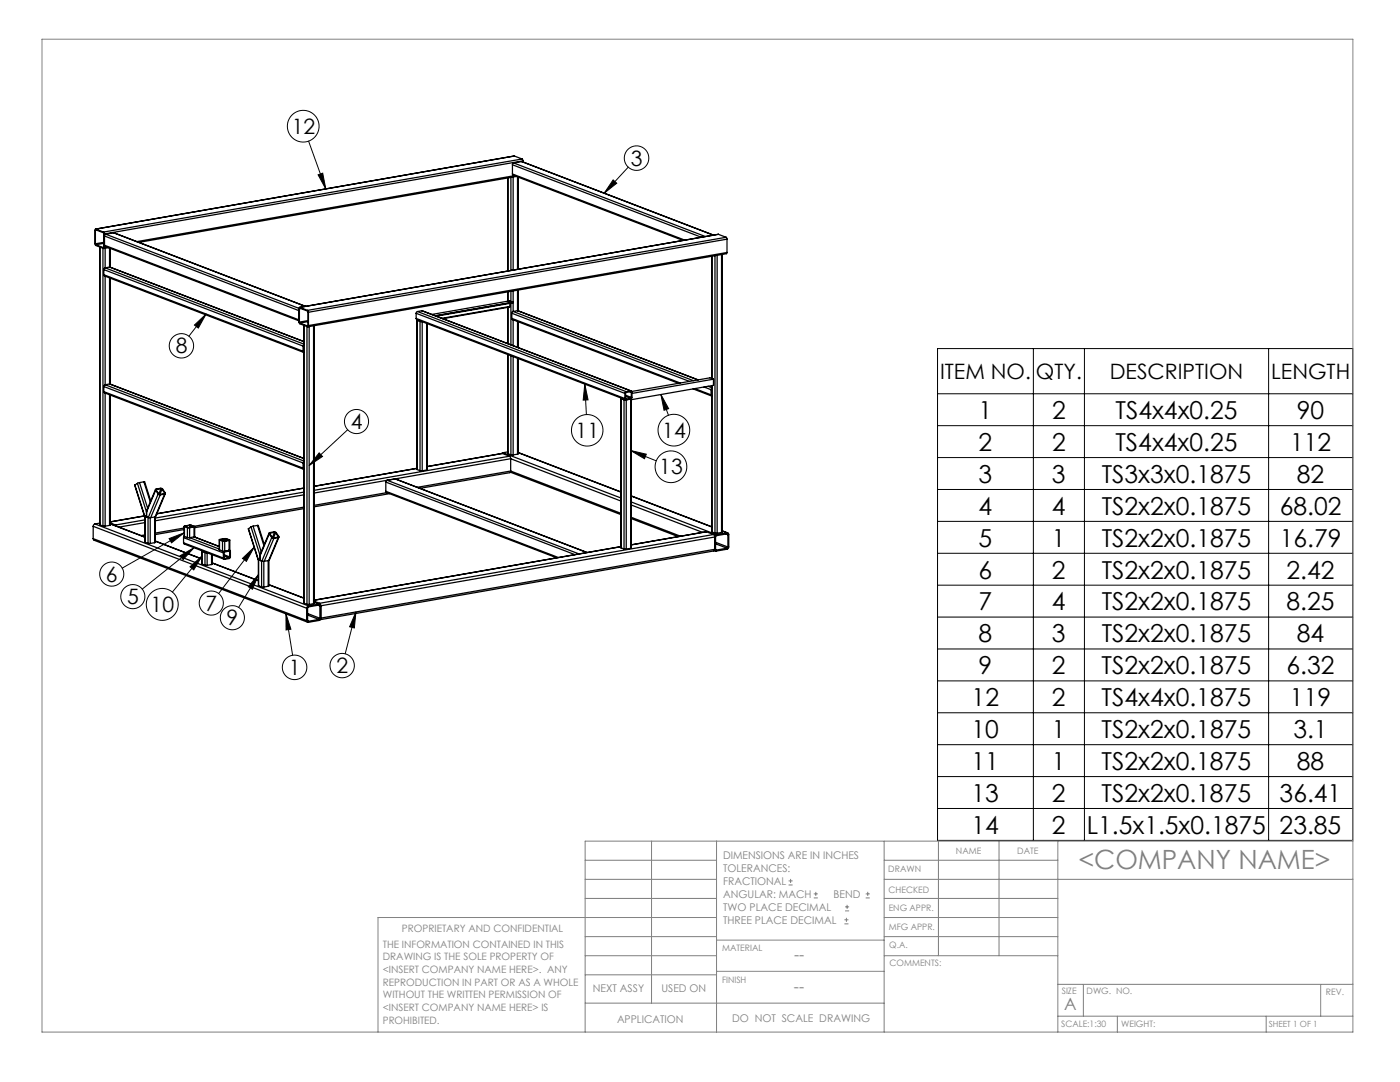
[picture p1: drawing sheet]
<svg xmlns="http://www.w3.org/2000/svg" width="279mm" height="216mm" viewBox="0 0 279 216" stroke-linecap="round" stroke-linejoin="round" font-family="sans-serif">
<g fill="none" stroke="#808080" stroke-width=".2">
<path d="M8.4 7.8h261.6v198.1h-261.6zM116.8 171.7h26.2M116.8 175.5h26.2M116.8 179.3h26.2M130 167.8v32.4M143 167.8v38.1M157.4 176.6h.8M157.4 175.8h.8M157.8 175.4v.8M162.4 179.2h.8M162.4 178.4h.8M162.8 178v.8"/>
<path d="M172.8 179.2h.8M172.8 178.4h.8M173.2 178v.8M176.5 167.8v38.1M176.5 171.7h34.6M176.5 175.5h93.5M176.5 179.3h34.6M187.3 167.8v22.9M199.4 167.8v22.9M211.1 167.8v38.1M270 167.8h-153.2v38.1M116.8 190.7h26.2"/>
<path d="M116.8 186.9h26.2M116.8 194.5h26.2M143 193.8h33.5M143 187.6h33.5M143 183.1h-67.6v22.8M168.5 184.3h.8M168.5 183.5h.8M168.7 181.8h.8M168.7 181h.8M168.9 183.1v.8M169.1 180.5v.9M176.5 190.7h34.6"/>
<path d="M176.5 183.1h34.6M176.5 186.9h34.6M211.1 196.4h58.9M216.2 196.4v6.4M263.6 196.4v6.4M116.8 200.2h59.7M211.1 202.8h58.9M223 202.8v3.1M252.7 202.8v3.1"/>
</g>
<g fill="none" stroke="#000" stroke-width=".2">
<path d="M61.6 28.2l3.4 9.5M63.5 34.9l.9-.3 .6 3.1zM122.4 35.9l.7 .7-2.5 2zM125.4 33.4l-4.8 5.2M38.8 64.9l2.3-2.2-1.5 2.8zM41.1 62.7l-3.4 4.4M116.7 76.6l.7 3.2h-1zM116.7 76.6l.3 6.1M131.9 78.7l1.5 2.8-.9 .4zM131.9 78.7l1.5 4.2M187.1 69.6h82.9v98.1h-82.9zM187.1 78.6h82.9"/>
<path d="M206.2 69.6v98.1M216.4 69.6v98.1M253.2 69.6v98.1M63.7 90.4l.7 .7-2.7 1.8zM69.4 85.7l-7.7 7.2M125.9 89.9l3.1 .7-.4 .9zM125.9 89.9l5.1 2.1M187.1 84.9h82.9M187.1 91.3h82.9M187.1 97.7h82.9M33.8 107.5l3-1.2-2.6 2zM35.9 110.9l2.8-1.6-2.2 2.4z"/>
<path d="M36.8 106.3l-12.4 7.1M37.9 113.1l2.4-2.1-1.6 2.7zM38.7 109.3l-10.3 8.3M40.3 111l-5.9 7.1M48.4 111.4l2.3-2.2-1.5 2.8zM50.7 109.2l-7.1 9.2M51.6 114.6l-1.2 3-.8-.5zM51.6 114.6l-4 6.6M187.1 104h82.9M187.1 110.4h82.9M187.1 116.8h82.9M57.1 122.5l1 3-1 .2z"/>
<path d="M57.1 122.5l1.3 8.2M71 122.1l-.3 3.2-.9-.2zM71 122.1l-2.1 8.4M187.1 123.1h82.9M187.1 129.5h82.9M187.1 135.9h82.9M187.1 142.2h82.9M187.1 148.6h82.9M187.1 155h82.9M187.1 161.3h82.9"/>
<circle cx="60.5" cy="25.2" r="3.2"/>
<circle cx="127" cy="31.6" r="2.45"/>
<circle cx="36.2" cy="69" r="2.43"/>
<circle cx="71.1" cy="84.1" r="2.41"/>
<circle cx="117.2" cy="85.9" r="3.1"/>
<circle cx="133.9" cy="93.1" r="3.2"/>
<circle cx="134.5" cy="85.8" r="3.2"/>
<circle cx="22.3" cy="114.6" r="2.41"/>
<circle cx="26.5" cy="119.1" r="2.41"/>
<circle cx="32.4" cy="120.6" r="3.2"/>
<circle cx="42.2" cy="120.3" r="2.41"/>
<circle cx="46.4" cy="123.3" r="2.41"/>
<circle cx="58.8" cy="133.2" r="2.45"/>
<circle cx="68.3" cy="132.8" r="2.43"/>
</g>
<path d="M63.5 34.9l.9-.3 .6 3.1zM122.4 35.9l.7 .7-2.5 2zM131.9 78.7l1.5 2.8-.9 .4zM116.7 76.6l.7 3.2h-1zM71 122.1l-.3 3.2-.9-.2zM125.9 89.9l3.1 .7-.4 .9zM63.7 90.4l.7 .7-2.7 1.8zM57.1 122.5l1 3-1 .2zM51.6 114.6l-1.2 3-.8-.5zM48.4 111.4l2.3-2.2-1.5 2.8zM37.9 113.1l2.4-2.1-1.6 2.7zM35.9 110.9l2.8-1.6-2.2 2.4zM33.8 107.5l3-1.2-2.6 2zM38.8 64.9l2.3-2.2-1.5 2.8z" fill="#000"/>
<g fill="none" stroke="#000" stroke-width=".25">
<path d="M101.3 35.5v18.6M101.4 35.5v18.6M102 35.4v18.6M102.3 34.7l.1 .3 33.9 13M102.3 32.9v1.8M102.3 32.9l37.7 14.4M102.3 34.7l34.4 13.2M102.4 35.3v18.6M102.5 32.5l-.2 .4M102.5 32.5l38.3 14.7M102.6 31.1h.1M102.7 35.1l-75.4 13.1"/>
<path d="M102.7 31.1l-83.6 14.6M102.7 31.1l1.5 .6M103.1 35.2l-75.4 13.2M103.3 35.3v18.4M103.4 35.4v18.3M104.1 32.2l38.3 14.7M104.1 32.2l-1.6 .3M104.1 32.2l38.2 14.7M104.2 31.7l.2 .4M104.2 31.7l-83.5 14.6M104.4 32.1l-83.6 14.6M104.4 32.1v.2"/>
<path d="M19 46l.1-.1 1.6 .6v2.9M19 48.6l.1 .2M19 46v2.6M19.1 48.8l1.6 .6M19.3 45.9l-.3 .1M19.9 49.3l.1 55.4M20 49.3v55.4M20.5 49.5v55.5M20.7 46.3l.1 .4M20.7 46.3l-1.7-.5v2.9l.1 .3 1.6 .6 .1-.3M20.7 49.4h.1M20.7 54.8l.2 .3 39.7 15.2-.1-.2"/>
<path d="M20.7 53.8v1M20.7 53.8l39.8 15.3M20.7 54.8l39.8 15.3M20.8 48.5l-1.7 .3M20.8 48.3l-1.8 .3M20.8 46.7v2.6M21 53.4l-.3 .4M21 49.5v3.9M21 55.1v21.7M21 53.4l39.6 15.3M21.1 46.7l-.3 .4 38.9 14.9M21.1 46.7l38.6 14.8"/>
<path d="M21.2 49.3h-.4M21.6 49.4l-.9 .2M21.9 53.3h.1M21.9 53.3l38.7 14.9M21.9 53.3l-.9 .1M21.9 49.5v3.8M21.9 55.5v21.1M22 49.6v3.7M22 55.5v21.1M22.7 46.5l38.3 14.6M22.7 46.5l-1.6 .2M22.7 46.5l38.2 14.6"/>
<path d="M101.3 58.2v1.9M101.4 58.2v1.9M102 58.1v2.1M102.4 58.1v4.1M103.3 57.9v4.1M103.4 57.9v4.1M142 51.1v24.4M142.1 51.1v24.5M142.7 51v55.4M143.1 50.9v55.5M143.4 46.8l-83.6 14.5M143.4 46.8l1.5 .5"/>
<path d="M144 50.8v55.4M144.1 50.8v55.4h-.1M144.9 47.3l.2 .4M144.9 47.3l-83.5 14.6M145.1 50.4l-.1 .2-83.6 14.6M145.1 47.7l-83.5 14.6M145.1 47.7v2.7M145.1 50.4l-83.5 14.6M20.7 78.1l.2 .3 39.7 15.2-.1-.2M20.7 77.1l39.8 15.3M20.7 78.1l39.8 15.3M20.7 77.1v1"/>
<path d="M21 76.8l-.3 .3M21 78.4v26.6M21 76.8l39.6 15.2M21.9 76.6l38.7 14.9M21.9 76.6l-.9 .2M21.9 78.8v26M22 78.8v26h-.1M59.7 63.8l-38.9-14.9 .2 .3 38.7 14.8M59.8 61.6v-.1l1.6 .7v2.8M59.8 64.3v.2M59.8 61.6v2.7M59.8 61.3l-.1 .3v2.9l1.7 .7 .2-.2"/>
<path d="M59.8 61.3l1.6 .6M59.8 64.5l1.6 .5M60 61.6h-.2M60.5 69.1v1M60.6 64.9l.1 55.5M60.6 68.8l-.1 .3M60.7 64.9v55.5M61.3 65.2v55.4M61.4 61.9l.2 .4M61.4 65h.1M61.5 64.2l-1.7 .3M61.5 64l-1.7 .3"/>
<path d="M61.6 62.3v2.7M61.7 65.2v55.4M62.6 65v55.5M62.7 65v55.4l-.1 .1M83.1 63.5l.1 .3 41.7 16M83.1 62.5l41.6 16M83.1 63.5l41.6 16M83.1 62.5v1M83.2 63.9v29.8M83.2 63.9l.6 .2M83.3 63.8l-.1 .1M83.3 62.2l-.2 .3"/>
<path d="M83.3 62.2l41.7 15.9M83.4 63.8l.7 .3M83.4 63.9h.1M83.8 64.1l.4 .1M83.8 64.1v29.8M84.2 62l41.8 16M84.2 62l41.7 16M84.2 62l-.9 .2M84.3 64.2v29.7M85.1 64.5v29.3M85.3 64.6v29.1l-.2 .1M101.3 70.7l.1 19.8"/>
<path d="M101.3 61.3v7.2M101.4 61.3v7.3M101.4 70.8v19.7M101.8 61.1l-.1 .2-13.3 2.3M101.8 60.5v.6M101.8 61.1l-13.6 2.4M102 60.5v8.3M102 71v19.8M102.1 63.5l.2 .3 33.1 12.7M102.1 62.5v1M102.1 62.5l35.5 13.6M102.1 63.5l33.7 12.9"/>
<path d="M102.4 60.3l-.1 .1-15.2 2.7M102.4 60.3l-.7-.3-15.5 2.7M102.4 60.3l-15.5 2.7M102.4 60.3h.1M102.4 62.2l-.3 .3M102.4 63.8v5.2M102.4 71.2v19.6M102.4 62.2l36 13.8M103.3 62l36 13.8M103.3 62l-.9 .2M103.3 64.2v5.1M103.3 71.5v19.1"/>
<path d="M103.4 71.5v19.1h-.1M103.4 64.2v5.2M123.9 79.5v29.8M123.9 79.5l.6 .3M124 79.4l-.1 .1M124.1 79.5h.1M124.5 79.8h.5M124.5 79.8v29.7M124.7 79.7l.1 .1M124.7 79.5l.3 .3M124.7 78.5v1M124.8 79.1l1.1 .4"/>
<path d="M124.8 78.9l1.2 .4M124.9 79.6h.1M125 78.1l-.3 .4M125 79.8v29.8M125.7 78.2l.3 .1M125.9 79.6h.1v29.7l-.1 .1M125.9 78l.2 .3v1l-.2 .3M125.9 79.6l-.9 .2M125.9 79.6v29.8M125.9 78l-.9 .1M125.9 79.5l-.9 .1M126 78.3l-.1-.2-1 .3-.1 1.1 .2 .1"/>
<path d="M126 79.3l-.1 .2M126 78.3v1M138.3 77.6l3.7 1.4-.1-.2M138.7 77.5l3.2 1.3M140.5 77.2l1.4 .6M141.3 77.1l.7 .3M141.9 77.8v1M142 77l.1 29.1M142 77.5l-.1 .3M142.1 76.9v29.2M142.4 75.7l-16.3 2.8M142.4 75.7v1.2l-16.4 2.9"/>
<path d="M142.4 75.7l-.7-.3-15.6 2.7M26.9 96.8l2 6.2M27.4 96.4l1.8 5.8M27.4 96.4l-.5 .4M27.8 96.3l-.4 .1M27.8 96.3l1.7 5.1M28.7 96.1h.2l1.2 3.8M28.7 96.1l-.9 .2M28.7 96.1l1.3 4.1M31 97.7l-1.8 4.5M31.1 97.8v-.2l1.2-.1 .7 .9-.1 .2M31.1 97.8l.5 .8"/>
<path d="M31.1 97.8l-1.9 4.4M31.2 97.8l.5 .8M31.2 97.7v.1M31.6 98.6l.4 .1M31.6 98.6l-2 4.7M31.7 98.6h.2M32 98.7l-1.9 4.6M32.1 97.5l.2 .1M32.1 97.5l-.9 .2M32.1 97.5l-.4 1.1M32.3 97.6l.5 .8M32.3 97.6l-.4 1"/>
<path d="M32.8 98.5l-.9 .1M32.8 98.4v.1M32.9 98.6l-.9 .1M32.9 98.6l-2 4.5M33 98.5l-2.1 4.6M60.5 92.4v1M60.6 92.1l-.1 .3M60.6 98.7l-29.6 5.2M60.6 98.2l-29.6 5.2M77 98l.1 .3 34 13M77 96.2v1.8M77 96.2l37.7 14.5"/>
<path d="M77 98l34.4 13.2M77.2 98.3l-14.5 2.5M77.3 95.8l-.3 .4M77.3 95.8l38.2 14.7M77.7 98.5l-15 2.6M78.8 95.6l38.4 14.6M78.8 95.6l-1.5 .2M78.8 95.6l38.3 14.7M83.2 93.4l-20.5 3.6M83.2 93.7l.6 .2M83.8 93.9h.5M85.1 93.8l-.8 .1"/>
<path d="M100.2 90.5h.1M100.3 90.5l-15 2.6M100.3 90.5l1.4 .5M100.4 90.3l-.3 .2M100.4 90.3l23.5 9.1M101.3 90.2l-.9 .1M101.4 90.5l.6 .3M101.7 91l.2 .5M101.7 91l-39 6.8M101.9 94.2l22 8.5M101.9 94l-.1 .3-18 3.1M101.9 91.5v2.5"/>
<path d="M101.9 91.5l22 8.5M101.9 94l22 8.4M101.9 91.5l-39.2 6.9M101.9 94l-18.6 3.2M102 90.8h.4M103.3 90.6l-.9 .2M103.4 90.3l20.5 7.8M103.4 90.3l20.5 7.9M126 98.9l16 6.2-16-6.1M18.6 107.5l.2 .3 42.6 16.4M18.6 105l42.6 16.4M18.6 107.5l42.6 16.3"/>
<path d="M18.6 105v2.5M18.9 104.6l-.2 .1-.1 .3M18.9 104.6l42.7 16.3M19.9 104.4l-1 .2M20 104.7l.5 .3M20.5 105h.5M21.9 104.8l-.9 .2M22 104.5l6.9 2.7M22 104.3l1.1 .5M23.1 104.8l.1 .2M28.8 103l-6.8 1.1M28.9 103v5.2"/>
<path d="M28.9 107l-.2 .1M28.9 104.3l-5.1 .9M28.9 103.7l-5.8 1.1M28.9 106.7l-.7 .2M28.9 103h.1M28.9 103l.7 .3M28.9 108.2l.6 .2M29.2 102.2v.9l-.3-.1M29.5 108.4h.5M29.5 103.2v5.2M29.6 103.3h.5M30 103.3v5.1"/>
<path d="M30.9 108.3l-.9 .1M30.9 103.2v5.1M30.9 103.1l-.8 .2M31 103.1v5.1l-.1 .1M31 108l9.3 3.5M31 108l9.3 3.6M31.3 102.5l29.3-5.1-29.3 5.1M36.6 108.3l.2 .2 7.9 3.1M36.6 107.3l8 3M36.6 108.3l8 3M36.6 107.3v1M36.8 107l-.2 .3"/>
<path d="M36.8 107h.1M36.8 105v2M36.8 105.7l-5.8 1M36.8 105.4l-5.8 1M36.8 105.1l1.2-.3 .9 .3-.2 .1M36.8 105.1l.6 .2M36.8 105.1v1.9M36.8 107l.6 .3M37 105l.6 .3 1.1-.2M37 105v.1M37.4 105.3h.4M37.4 107.3h.4"/>
<path d="M37.4 105.3v2M37.8 105.3v2M37.8 107.3l6 2.3M37.9 104.8h.2M37.9 104.8l-.9 .2M37.9 104.8v.5M38.1 104.8l.6 .3M38.1 104.8v.4M38.7 105.1h.1M38.7 107.1l5.1 2M38.7 105.2l-.9 .1M38.7 105.2v1.9"/>
<path d="M38.7 107.1l-.9 .2M38.9 105.1v2h-.2M40.3 110v2.6M40.3 112.6l.6 .2M40.3 110l.6 .2M40.3 109.9v.1M40.4 110h.1M40.9 110.2l.4 .1M40.9 112.8h.4M40.9 110.2v2.6M41 110.2h.2M41.3 110.3v2.5"/>
<path d="M42.2 112.6l-.9 .2M42.2 110.6v2M42.4 110.7v1.9h-.2M42.4 112.3l9.2 3.5M42.4 112.4l9.2 3.5M43.8 107.7v2M43.8 107.7l1.2-.2 .9 .3h-.2M43.8 109.7l.6 .3M43.8 107.7l.6 .3M44 107.7l.6 .3 1-.2M44 107.7h.1M44.4 108h.4"/>
<path d="M44.4 110h.4M44.4 108v2M44.6 110.3v1M44.7 110.9l1 .4M44.7 110.7l1.2 .4M44.7 111.4l.1 .1M44.8 110l-.2 .3M44.8 108v2M44.9 107.5h.2M44.9 107.5l-.9 .2M44.9 107.5v.4M45.1 107.5l.6 .3"/>
<path d="M45.1 107.5v.4M45.6 110l.3 .1M45.7 107.8h-.1M45.7 107.8h.1M45.7 109.8l.3 .2-.1 1.3-1.1 .3-.2-.3M45.7 107.8l-.9 .2M45.7 109.8l-.9 .2M45.7 111.3l-.9 .2M45.7 107.8v2M45.8 109.8h.1M45.9 110.1l-.2-.1-.9 .2-.1 1.1 .1 .2M45.9 111.1l-.2 .2"/>
<path d="M45.9 110.1v1M45.9 107.8v2h-.2M49.6 105.5l2 6.2M50.1 105.1l1.8 5.8M50.1 105.1l-.5 .4M50.5 105l-.4 .1M50.5 105l1.6 5.1M51.4 104.8h.1l1.2 3.8M51.4 104.8l-.9 .2M51.4 104.8l1.3 4M51.6 111.7v5.2M51.6 111.7l.7 .3"/>
<path d="M51.6 116.9l.6 .2M51.9 110.9v.9M52.2 117.1h.4M52.2 111.9v5.2M52.3 112h.4M52.6 112v5.1M53.5 117l-.9 .1M53.5 111.9v5.1M53.6 111.8l-.9 .2M53.7 111.8v5.1l-.2 .1M53.7 116.7l6.9 2.6M53.7 116.7l6.9 2.7"/>
<path d="M53.7 106.4l-1.8 4.5M53.7 106.5l.1-.2 1.2-.1 .7 .9-.2 .2M53.7 106.5l.5 .8M53.7 106.5l-1.8 4.4M53.9 106.5l.5 .7M53.9 106.4v.1M54.2 107.3l.4 .1M54.2 107.3l-1.9 4.7M54.4 107.2l.2 .1M54.6 107.4l-1.9 4.6M54.8 106.2l.2 .1M54.8 106.2l-.9 .2"/>
<path d="M54.8 106.2l-.4 1.1M55 106.3l.5 .8M55 106.3l-.4 1M55.4 107.2l-.8 .1M55.5 107.1l-.1 .1M55.5 107.3l-.9 .1M55.5 107.3l-1.9 4.5M55.7 107.2l-2.1 4.6M60.6 101.5l-21.7 3.8M60.6 101.2l-21.9 3.8M62.7 120l1.1 .4M123.9 109.1l-61.2 10.7"/>
<path d="M123.9 109.3l.6 .2M124.5 109.5l.5 .1M125.9 109.4l-.9 .2M126 108.7l15-2.6zM126 103.5l9.3 3.6M126 100.2l17 6.5M126 100.8l14.2 5.4M126 103.2l9.8 3.8M141 106.1l1.4 .6M142.1 106.1l.6 .3M142.4 106.7l.2 .5M142.4 106.7l-78.6 13.7"/>
<path d="M142.6 109.8l.2 .1M142.6 109.6l-.1 .3-78.6 13.7 .1-.3M142.6 107.2v2.4M142.6 107.2l-78.6 13.7M142.6 109.6l-78.6 13.7M142.7 106.4h.4M142.8 108.5l2.3 .9M142.8 108.2l2.5 1M142.8 109.7l.2 .1M143 106.7l-.3 .2-.1 .3M144 106.2l-.9 .2M144.1 105.9l1.1 .4"/>
<path d="M144.1 106l1 .3M144.9 106.6l.4 .1M145.1 106.3l.2 .1 .1 .3v2.4l-.1 .4-2.4 .5-.3-.4M145.1 106.3l-2.1 .4M145.1 109.4l-2.1 .4M145.3 106.7l-.2-.2-2.2 .5-.1 2.6 .2 .2M145.3 109.2l-.2 .2M145.3 106.7v2.5M60.7 120.4l.6 .2M61.2 121.4v2.4M61.3 120.6h.4M61.4 122.7l2.3 .9"/>
<path d="M61.4 122.4l2.4 1M61.4 123.9l.2 .1M61.6 120.9l-.3 .2-.1 .3M62.6 120.5l-.9 .1M62.7 120.1l1.1 .4M62.7 120.2l1 .3M63.5 120.8l.3 .1M63.7 120.5l.2 .1 .1 .3M63.7 120.5l-2.1 .4M63.7 123.6l-2.1 .4M63.8 120.4l.2 .5M63.8 120.9l-.1-.2-2.3 .5v2.6l.2 .2"/>
<path d="M63.8 123.4l-.1 .2M63.8 120.9v2.5M64 123.3l-.3 .5-2.1 .4-.3-.1-.1-.3M64 120.9v2.4"/>
</g>
<text font-size="5.3" fill="#808080" x="215.2" y="173.3">&lt;COMPANY NAME&gt;</text>
<g font-size="4.9">
<text x="195.3" y="83.6">1</text>
<text x="210" y="83.6">2</text>
<text x="222.6" y="83.6">TS4x4x0.25</text>
<text x="258.8" y="83.6">90</text>
<text x="195.3" y="90">2</text>
<text x="210" y="90">2</text>
<text x="222.6" y="90">TS4x4x0.25</text>
<text x="257.5" y="90">112</text>
<text x="195.3" y="96.3">3</text>
<text x="209.9" y="96.3">3</text>
<text x="219.9" y="96.3">TS3x3x0.1875</text>
<text x="258.8" y="96.3">82</text>
<text x="195.3" y="102.7">4</text>
<text x="209.9" y="102.7">4</text>
<text x="219.9" y="102.7">TS2x2x0.1875</text>
<text x="255.4" y="102.7">68.02</text>
<text x="195.3" y="109.1">5</text>
<text x="209.9" y="109.1">1</text>
<text x="219.9" y="109.1">TS2x2x0.1875</text>
<text x="255.4" y="109.1">16.79</text>
<text x="195.3" y="115.4">6</text>
<text x="209.9" y="115.4">2</text>
<text x="219.9" y="115.4">TS2x2x0.1875</text>
<text x="256.8" y="115.4">2.42</text>
<text x="195.3" y="121.8">7</text>
<text x="209.9" y="121.8">4</text>
<text x="219.9" y="121.8">TS2x2x0.1875</text>
<text x="256.8" y="121.8">8.25</text>
<text x="195.3" y="128.2">8</text>
<text x="209.9" y="128.2">3</text>
<text x="219.9" y="128.2">TS2x2x0.1875</text>
<text x="258.8" y="128.2">84</text>
<text x="195.3" y="134.5">9</text>
<text x="209.9" y="134.5">2</text>
<text x="219.9" y="134.5">TS2x2x0.1875</text>
<text x="256.8" y="134.5">6.32</text>
<text x="193.9" y="140.9">12</text>
<text x="209.9" y="140.9">2</text>
<text x="219.9" y="140.9">TS4x4x0.1875</text>
<text x="257.4" y="140.9">119</text>
<text x="193.9" y="147.3">10</text>
<text x="209.9" y="147.3">1</text>
<text x="219.9" y="147.3">TS2x2x0.1875</text>
<text x="258.1" y="147.3">3.1</text>
<text x="193.9" y="153.6">11</text>
<text x="209.9" y="153.6">1</text>
<text x="219.9" y="153.6">TS2x2x0.1875</text>
<text x="258.8" y="153.6">88</text>
<text x="193.9" y="160">13</text>
<text x="209.9" y="160">2</text>
<text x="219.8" y="160">TS2x2x0.1875</text>
<text x="255.4" y="160">36.41</text>
<text x="193.9" y="166.4">14</text>
<text x="209.9" y="166.4">2</text>
<text x="216.9" y="166.4">L1.5x1.5x0.1875</text>
<text x="255.4" y="166.4">23.85</text>
</g>
<g font-size="4.2">
<text x="58.2" y="26.7">12</text>
<text x="125.9" y="33">3</text>
<text x="35.1" y="70.5">8</text>
<text x="187.6" y="75.7">ITEM NO.</text>
<text x="206.7" y="75.7">QTY.</text>
<text x="221.5" y="75.7">DESCRIPTION</text>
<text x="253.7" y="75.7">LENGTH</text>
<text x="70" y="85.6">4</text>
<text x="114.9" y="87.3">11</text>
<text x="132.2" y="87.3">14</text>
<text x="131.6" y="94.6">13</text>
<text x="21.2" y="116">6</text>
<text x="25.4" y="120.5">5</text>
<text x="30.1" y="122.1">10</text>
<text x="41" y="121.8">7</text>
<text x="45.2" y="124.8">9</text>
<text x="57.6" y="134.7">1</text>
<text x="67.1" y="134.3">2</text>
</g>
<text font-size="3.4" fill="#808080" x="212.4" y="201.4">A</text>
<g font-size="3.2" fill="#808080">
<text x="158.5" y="191.5">--</text>
<text x="158.4" y="197.9">--</text>
</g>
<g font-size="2.1" fill="#808080">
<text x="144.3" y="171.4">DIMENSIONS ARE IN INCHES</text>
<text x="144.3" y="174">TOLERANCES:</text>
<text x="144.3" y="176.6">FRACTIONAL</text>
<text x="144.3" y="179.2">ANGULAR: MACH</text>
<text x="166.4" y="179.2">BEND</text>
<text x="144.3" y="181.8">TWO PLACE DECIMAL</text>
<text x="144.3" y="184.3">THREE PLACE DECIMAL</text>
<text x="118.3" y="197.9">NEXT ASSY</text>
<text x="132" y="197.9">USED ON</text>
<text x="146.1" y="203.8">DO NOT SCALE DRAWING</text>
<text x="123.1" y="204">APPLICATION</text>
</g>
<g font-size="2" fill="#808080">
<text x="76.4" y="189.1">THE INFORMATION CONTAINED IN THIS</text>
<text x="76.4" y="191.6">DRAWING IS THE SOLE PROPERTY OF</text>
<text x="80.2" y="186">PROPRIETARY AND CONFIDENTIAL</text>
<text x="76.4" y="194.2">&lt;INSERT COMPANY NAME HERE&gt;. ANY</text>
<text x="76.4" y="196.7">REPRODUCTION IN PART OR AS A WHOLE</text>
<text x="76.4" y="199.2">WITHOUT THE WRITTEN PERMISSION OF</text>
<text x="76.4" y="201.7">&lt;INSERT COMPANY NAME HERE&gt; IS</text>
<text x="76.4" y="204.3">PROHIBITED.</text>
</g>
<g font-size="1.8" fill="#808080">
<text x="190.8" y="170.3">NAME</text>
<text x="203" y="170.4">DATE</text>
<text x="177.3" y="174.1">DRAWN</text>
<text x="177.3" y="178.1">CHECKED</text>
<text x="177.4" y="181.7">ENG APPR.</text>
<text x="177.4" y="185.5">MFG APPR.</text>
<text x="144.1" y="189.8">MATERIAL</text>
<text x="177.5" y="189.3">Q.A.</text>
<text x="144.1" y="196.2">FINISH</text>
<text x="177.5" y="192.8">COMMENTS:</text>
<text x="211.9" y="198.3">SIZE</text>
<text x="216.9" y="198.4">DWG. NO.</text>
<text x="264.6" y="198.5">REV.</text>
<text x="211.8" y="204.9">SCALE:1:30</text>
<text x="223.7" y="205">WEIGHT:</text>
</g>
<text font-size="1.7" fill="#808080" x="253.2" y="204.9">SHEET 1 OF 1</text>
</svg>
